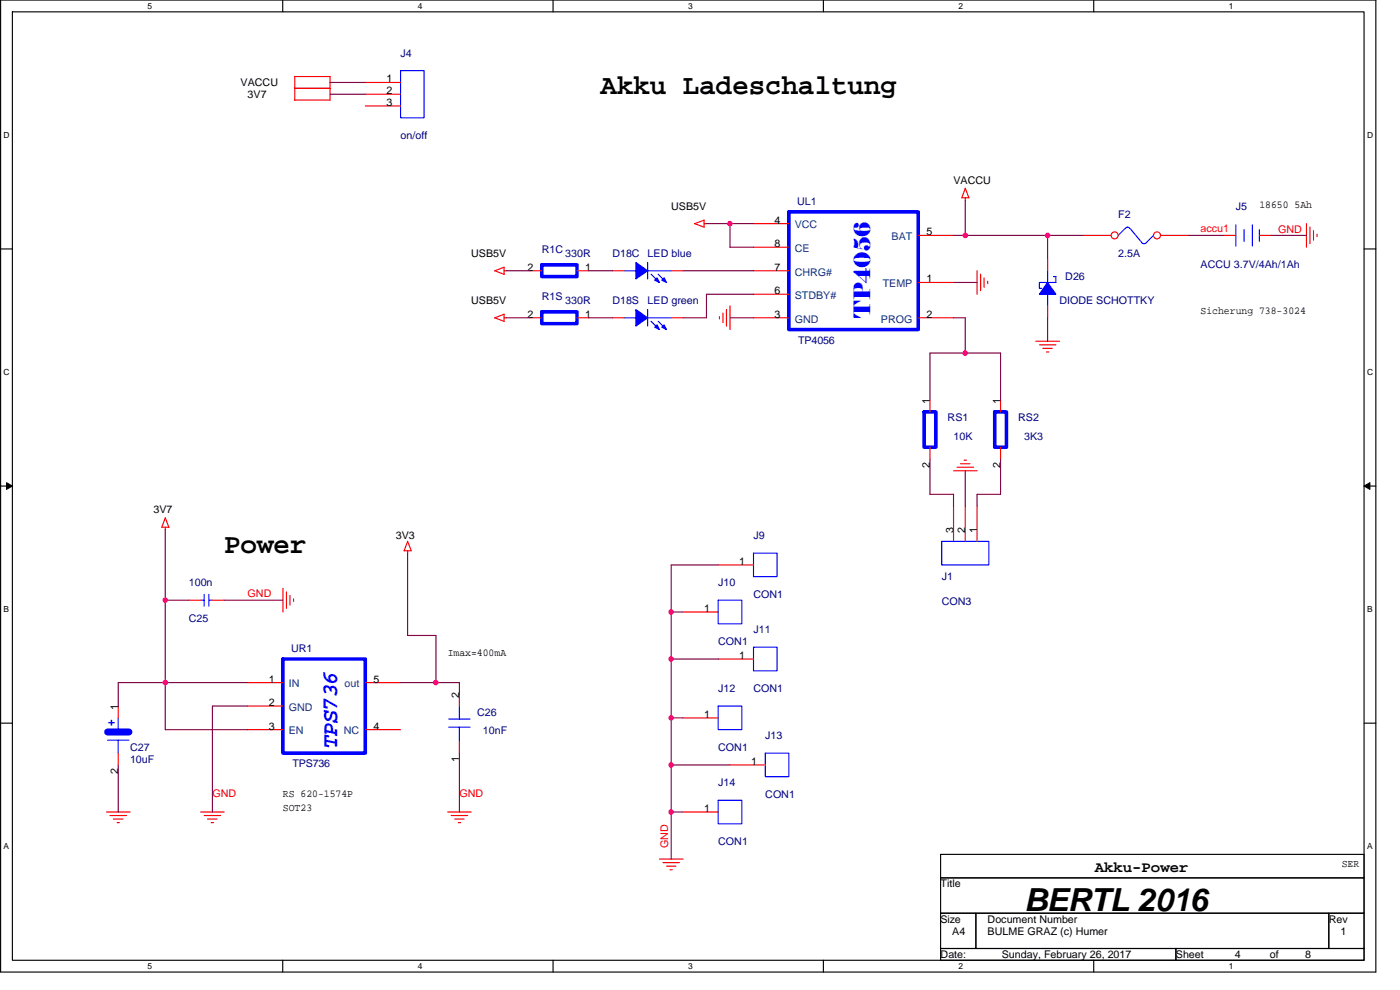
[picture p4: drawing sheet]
<svg xmlns="http://www.w3.org/2000/svg" width="420mm" height="297mm" viewBox="0 0 420 297" stroke-linecap="round" stroke-linejoin="round" font-family="sans-serif">
<path d="M.2 0h412.7v291.7h-412.7zM3.7 3.6h405.7v284.5h-405.7z" fill="none" stroke="#000" stroke-width=".34"/>
<g fill="#fff">
<path d="M44.3 .4h1.4v2.8h-1.4z"/>
<path d="M44.3 288.5h1.4v2.8h-1.4z"/>
</g>
<path d="M84.8 0v3.6M84.8 288.1v3.6" fill="none" stroke="#000" stroke-width=".34"/>
<g fill="#fff">
<path d="M125.4 .4h1.4v2.8h-1.4z"/>
<path d="M125.4 288.5h1.4v2.8h-1.4z"/>
</g>
<path d="M166 0v3.6M166 288.1v3.6" fill="none" stroke="#000" stroke-width=".34"/>
<g fill="#fff">
<path d="M206.5 .4h1.4v2.8h-1.4z"/>
<path d="M206.5 288.5h1.4v2.8h-1.4z"/>
</g>
<path d="M247.1 0v3.6M247.1 288.1v3.6" fill="none" stroke="#000" stroke-width=".34"/>
<g fill="#fff">
<path d="M287.7 .4h1.4v2.8h-1.4z"/>
<path d="M287.7 288.5h1.4v2.8h-1.4z"/>
</g>
<path d="M328.2 0v3.6M328.2 288.1v3.6" fill="none" stroke="#000" stroke-width=".34"/>
<g fill="#fff">
<path d="M368.8 .4h1.4v2.8h-1.4z"/>
<path d="M368.8 288.5h1.4v2.8h-1.4z"/>
<path d="M1.1 39.1h1.8v2.8h-1.8z"/>
<path d="M410.3 39.1h1.8v2.8h-1.8z"/>
<path d="M1.1 110.3h1.8v2.8h-1.8z"/>
<path d="M410.3 110.3h1.8v2.8h-1.8z"/>
</g>
<path d="M.2 74.7h3.5M409.4 74.7h3.5" fill="none" stroke="#000" stroke-width=".34"/>
<g fill="#fff">
<path d="M1.1 181.4h1.6v2.8h-1.6z"/>
<path d="M410.3 181.4h1.6v2.8h-1.6z"/>
</g>
<path d="M.2 145.8h3.5M409.4 145.8h3.5" fill="none" stroke="#000" stroke-width=".34"/>
<path d="M2 144.8l1.7 1-1.7 1zM409.4 145.8l1.7-1v2z" fill="#000" stroke="#000" stroke-width=".3"/>
<g fill="#fff">
<path d="M1 252.5h1.8v2.9h-1.8z"/>
<path d="M410.2 252.5h1.8v2.9h-1.8z"/>
</g>
<path d="M.2 217h3.5M409.4 217h3.5M282.3 256.3h127.1v7.1h-127.1zM282.3 263.4h127.1v10.6h-127.1zM282.3 274h10.6v10.6h-10.6zM292.9 274h105.9v10.6h-105.9zM398.8 274h10.6v10.6h-10.6zM282.3 284.6h70.6v3.5h-70.6zM352.9 284.6h56.5v3.5h-56.5z" fill="none" stroke="#000" stroke-width=".34"/>
<g fill="none" stroke="#f00" stroke-width=".34">
<path d="M88.4 26.5h10.7M99 30h-10.6v-7h10.7l-.1 7.1M109.6 24.7h10.6M109.6 28.3h10.6M109.6 31.8h10.6M289.7 59.3v.8M290.8 59.3h-2.2l1.1-2.8 1.1 2.9M208.5 67.1l2.8-1.1v2.2M208.5 67.1l2.8 1.1M211.3 67.1h.7M226.1 67.1h10.6M226.1 74.2h10.6"/>
<path d="M275.6 70.6h10.6M314.4 77.7v3.5M325 70.6h8.5M348.3 70.6h8.5M367.4 70.6h3.5M378 70.6h3.5M392.1 67.1v7.1M393.1 68.1v5M394.2 69.2v2.9M395.3 70.3v.7M151.3 80.2v2.1M151.3 96.4v-2.1l-2.8 1.1 2.8 1"/>
<path d="M151.3 81.2h.7M151.3 80.2l-2.8 1.1 2.8 1M151.3 95.4h.7M159.1 81.2h3.5M159.1 95.4h3.5M173.2 81.2h3.5M173.2 95.4h3.5M183.8 81.2h3.5M183.8 95.4h3.5M201.4 81.2h3.6M201.4 95.4h3.6M215.9 95v.7"/>
<path d="M217 93.9v2.9M218 92.9v4.9M219.1 91.8v7.1M226.1 81.2h10.6M226.1 95.4h10.6M226.1 88.3h10.6M275.6 95.4h10.6M275.6 84.8h10.6M293.2 81.2v7.1M294.3 82.3v4.9M295.3 83.4v2.8M296.4 84.4v.7"/>
<path d="M314.4 91.8v3.6M310.9 102.4h7.1M311.9 103.5h5M313 104.5h2.8M314.1 105.6h.7M279.1 120.1v3.5M279.1 134.2v3.5M288.3 139.1h2.8M289.3 138.1h.8M300.3 120.1v3.5M300.3 134.2v3.5M49.6 158.2v.7"/>
<path d="M49.6 155.4l1.1 2.8M49.6 155.3l-1.1 2.9h2.2M286.2 141.2h7.1M286.2 151.8v10.6M287.2 140.2h5M289.7 151.8v10.6M293.2 151.8v10.6M84.9 176.5v7.1M86 177.6v5M87 178.7v2.8M88.1 179.7v.7M122.3 165.2v.8"/>
<path d="M122.3 162.4l1.1 2.9M122.4 162.4l-1.1 2.8h2.1M215.6 169.5h10.5M56.7 180.1h3.5M63.7 180.1h3.6M205 183.6h10.6M215.6 197.7h10.5M35.5 211.9v3.5M74.3 204.8h10.6M74.3 211.9h10.6M74.3 218.9h10.6M109.6 204.8h10.6"/>
<path d="M109.6 218.9h10.6M137.9 208.3v3.6M205 215.4h10.6M35.5 226v3.5M137.9 222.5v3.5M219.1 229.5h10.6M32 243.6h7M33 244.7h5M34 245.7h2.9M35.1 246.8h.8M60.2 243.6h7.1M61.3 244.7h4.9"/>
<path d="M62.3 245.7h2.8M63.4 246.8h.7M134.4 243.6h7M135.4 244.7h5M136.5 245.7h2.8M137.5 246.8h.7M197.9 257.8h7.1M199 258.8h4.9M200 259.9h2.9M205 243.6h10.6M201.1 260.9h.7"/>
<circle cx="334.5" cy="70.6" r="1.05"/>
<circle cx="347.2" cy="70.6" r="1.05"/>
</g>
<g fill="none" stroke="#00f" stroke-width=".34">
<path d="M120.2 21.2h7.1v14.1h-7.1zM194.4 78.7v5M337.7 68.5l-2.1 2.2M337.8 68.5l.6-.3 .6 .3M339.1 68.5l3.6 4.3M346.2 70.6l-2.1 2.2a1 1 0 0 1-1.5 0M370.9 67.5v6.3M373.4 68.9v3.5M375.8 67.5v6.3M378 68.9v3.5M187.3 81.2h3.5M187.3 95.4h3.5"/>
<path d="M194.4 92.9v4.9M194.4 81.2h7.1M194.4 95.4h7.1M195.4 82.3l2.1 2.1M195.4 96.4l2.1 2.1M197.5 82.3l2.2 2.1M197.5 96.4l2.2 2.1M311.9 86.5h.8M314.4 81.2v3.6M314.4 88.3v3.5M316.2 83h.7v1.8M316.9 84.8h-5v1.8"/>
<path d="M61.3 178.3v3.6M62.7 178.3v3.6M226.1 166h7.1v7h-7.1zM282.6 162.4h14.1v7.1h-14.1zM60.2 180.1h1.1M62.7 180.1h1.1M215.6 180.1h7v7.1h-7zM226.1 194.2h7.1v7.1h-7.1zM35.5 215.4v4.2M134.7 215.8h6.4M134.7 218.2h6.4M137.9 211.9v3.9"/>
<path d="M137.9 218.2v4.3M215.6 211.9h7v7h-7zM32.3 222.1h6.4M35.5 222.1v3.9M229.7 226h7v7h-7zM215.6 240.1h7v7.1h-7z"/>
</g>
<path d="M162.6 79.5h10.6v3.5h-10.6zM236.7 63.6h38.9v35.3h-38.9zM162.6 93.6h10.6v3.5h-10.6zM277.3 123.6h3.6v10.6h-3.6zM298.5 123.6h3.6v10.6h-3.6zM84.9 197.7h24.7v28.3h-24.7z" fill="none" stroke="#00f" stroke-width="1.1"/>
<g fill="#00f" stroke="#00f" stroke-width=".34">
<path d="M314.4 84.8l2.5 3.5h-5z" fill-rule="evenodd"/>
<path d="M190.8 78.8l3.6 2.4-3.6 2.5z" fill-rule="evenodd"/>
<path d="M198.6 84.1l.7-.7 .7 1.4z" fill-rule="evenodd"/>
<path d="M196.5 84.1l.7-.7 .7 1.4z" fill-rule="evenodd"/>
<path d="M190.8 92.9l3.6 2.5-3.6 2.4z" fill-rule="evenodd"/>
<path d="M198.6 98.2l.7-.7 .7 1.4z" fill-rule="evenodd"/>
<path d="M196.5 98.2l.7-.7 .7 1.4z" fill-rule="evenodd"/>
</g>
<path d="M32.3 219.6h6.4" fill="none" stroke="#00f" stroke-width="2.1"/>
<g fill="none" stroke="#800040" stroke-width=".34">
<path d="M99 24.7h10.7M99 28.3h10.7M212 67.1h14.2M219.1 67.1v7.1h7.1M289.7 60v10.7M314.4 70.6v7.1M325 70.6h-38.8M356.8 70.6h10.6M381.5 70.6h10.6M152 95.4h7.1M152 81.2h7.1M176.7 95.4h7.1"/>
<path d="M176.7 81.2h7.1M205 81.2h21.2M212 88.3v7.1h-7M212 88.3h14.2M219.1 95.4h7.1M286.2 95.4h3.5v10.6M286.2 84.8h7.1M314.4 95.4v7M300.3 105.9v14.2M300.3 105.9h-21.2v14.2M279.1 137.7v10.6h7.1v3.6M300.3 137.7v10.6h-7.1v3.6"/>
<path d="M49.6 158.9v60h24.7M289.7 141.2v10.7M122.3 166v24.7M215.6 169.5h-14.2v88.3M49.6 180.1h7.1M67.3 180.1h17.6M122.3 190.7h8.5v14.1M201.4 183.6h3.6M201.4 197.7h14.2M63.7 211.8v31.8M63.7 211.9h10.6M74.3 204.8h-38.8v7.1"/>
<path d="M120.2 204.8h17.7M137.9 204.8v3.5M201.4 215.4h3.6M35.5 229.5v14.1M137.9 226v17.6M201.4 229.5h17.7M201.4 243.6h3.6"/>
</g>
<g fill="#f0f" stroke="#f0f" stroke-width=".34">
<circle cx="49.6" cy="180.1" r=".7"/>
<circle cx="49.6" cy="204.8" r=".7"/>
<circle cx="130.8" cy="204.8" r=".7"/>
<circle cx="201.4" cy="229.5" r=".7"/>
<circle cx="201.4" cy="183.6" r=".7"/>
<circle cx="201.4" cy="215.4" r=".7"/>
<circle cx="201.4" cy="197.7" r=".7"/>
<circle cx="201.4" cy="243.6" r=".7"/>
<circle cx="289.7" cy="70.6" r=".7"/>
<circle cx="314.4" cy="70.6" r=".7"/>
<circle cx="289.7" cy="105.9" r=".7"/>
<circle cx="219.1" cy="67.1" r=".7"/>
</g>
<text font-size="9.5" x="307.3" y="273.4">BERTL 2016</text>
<g font-size="8.5">
<text x="180.2" y="28.3">Akku Ladeschaltung</text>
<text x="67.3" y="165.9">Power</text>
</g>
<g font-size="6.7" fill="#00f">
<text x="261.1" y="95.4" transform="rotate(-90 261.1 95.4)">TP4056</text>
<text x="101.2" y="224.6" transform="rotate(-90 101.2 224.6)">TPS736</text>
</g>
<text font-size="4.6" x="328.5" y="261.6">Akku-Power</text>
<text font-size="3.9" fill="#00f" x="32.3" y="217.9">+</text>
<g font-size="3.2" fill="#000080">
<text x="120.2" y="17">J4</text>
<text x="120.2" y="41.7">on/off</text>
<text x="239.2" y="61.5">UL1</text>
<text x="335.6" y="65.4">F2</text>
<text x="370.9" y="62.9">J5</text>
<text x="162.6" y="76">R1C</text>
<text x="169.7" y="77">330R</text>
<text x="183.8" y="77">D18C</text>
<text x="194.4" y="77">LED blue</text>
<text x="335.6" y="77">2.5A</text>
<text x="360.3" y="80.6">ACCU 3.7V/4Ah/1Ah</text>
<text x="319.7" y="84.1">D26</text>
<text x="162.6" y="90.1">R1S</text>
<text x="169.7" y="91.1">330R</text>
<text x="183.8" y="91.1">D18S</text>
<text x="194.4" y="91.1">LED green</text>
<text x="317.9" y="91.1">DIODE SCHOTTKY</text>
<text x="239.6" y="103.1">TP4056</text>
<text x="284.4" y="126.4">RS1</text>
<text x="305.6" y="126.4">RS2</text>
<text x="286.2" y="132.1">10K</text>
<text x="307.3" y="132.1">3K3</text>
<text x="226.1" y="161.8">J9</text>
<text x="56.7" y="175.9">100n</text>
<text x="215.5" y="175.9">J10</text>
<text x="226.1" y="179.4">CON1</text>
<text x="282.6" y="174.1">J1</text>
<text x="282.6" y="181.5">CON3</text>
<text x="56.7" y="186.5">C25</text>
<text x="226.1" y="190">J11</text>
<text x="87.4" y="195.6">UR1</text>
<text x="215.5" y="193.5">CON1</text>
<text x="215.5" y="207.7">J12</text>
<text x="226.1" y="207.7">CON1</text>
<text x="143.2" y="214.7">C26</text>
<text x="144.9" y="220.4">10nF</text>
<text x="229.7" y="221.8">J13</text>
<text x="39" y="225.3">C27</text>
<text x="215.5" y="225.3">CON1</text>
<text x="39" y="228.8">10uF</text>
<text x="87.7" y="230.3">TPS736</text>
<text x="215.5" y="235.9">J14</text>
<text x="229.7" y="239.4">CON1</text>
<text x="215.5" y="253.6">CON1</text>
</g>
<g font-size="3.2">
<text x="72.2" y="25.8">VACCU</text>
<text x="74.3" y="29.4">3V7</text>
<text x="116" y="24.7">1</text>
<text x="116" y="28.3">2</text>
<text x="116" y="31.8">3</text>
<text x="286.2" y="55.1">VACCU</text>
<text x="201.4" y="62.9">USB5V</text>
<text x="378" y="62.5">18650 5Ah</text>
<text x="232.5" y="67.1">4</text>
<text x="278.1" y="70.6">5</text>
<text x="141.4" y="77">USB5V</text>
<text x="232.5" y="74.1">8</text>
<text x="158.3" y="81.2">2</text>
<text x="175.7" y="81.2">1</text>
<text x="232.5" y="81.2">7</text>
<text x="232.5" y="88.3">6</text>
<text x="278.1" y="84.7">1</text>
<text x="141.4" y="91.1">USB5V</text>
<text x="158.3" y="95.3">2</text>
<text x="175.7" y="95.3">1</text>
<text x="232.5" y="95.3">3</text>
<text x="278.1" y="95.3">2</text>
<text x="360.3" y="94.3">Sicherung 738-3024</text>
<text x="279.1" y="121.1" transform="rotate(-90 279.1 121.1)">1</text>
<text x="300.3" y="121.1" transform="rotate(-90 300.3 121.1)">1</text>
<text x="279.1" y="140.4" transform="rotate(-90 279.1 140.4)">2</text>
<text x="300.3" y="140.4" transform="rotate(-90 300.3 140.4)">2</text>
<text x="46.1" y="154">3V7</text>
<text x="118.8" y="161.8">3V3</text>
<text x="286.1" y="160" transform="rotate(-90 286.1 160)">3</text>
<text x="289.7" y="160" transform="rotate(-90 289.7 160)">2</text>
<text x="293.2" y="160" transform="rotate(-90 293.2 160)">1</text>
<text x="221.9" y="169.5">1</text>
<text x="211.3" y="183.6">1</text>
<text x="134.4" y="196.7">Imax=400mA</text>
<text x="221.9" y="197.7">1</text>
<text x="80.7" y="204.8">1</text>
<text x="112.1" y="204.8">5</text>
<text x="137.8" y="209.4" transform="rotate(-90 137.8 209.4)">2</text>
<text x="35.5" y="212.9" transform="rotate(-90 35.5 212.9)">1</text>
<text x="80.7" y="211.8">2</text>
<text x="211.3" y="215.4">1</text>
<text x="80.7" y="218.9">3</text>
<text x="112.1" y="218.9">4</text>
<text x="35.5" y="232.1" transform="rotate(-90 35.5 232.1)">2</text>
<text x="137.8" y="228.6" transform="rotate(-90 137.8 228.6)">1</text>
<text x="225.4" y="229.5">1</text>
<text x="84.9" y="239.1">RS 620-1574P</text>
<text x="84.9" y="243.5">SOT23</text>
<text x="211.3" y="243.6">1</text>
<text x="402.7" y="260.3">SER</text>
<text x="282.3" y="266.3">Title</text>
<text x="282.3" y="276.9">Size</text>
<text x="285.8" y="280.4">A4</text>
<text x="296.4" y="276.9">Document Number</text>
<text x="296.4" y="280.4">BULME GRAZ (c) Humer</text>
<text x="398.8" y="276.9">Rev</text>
<text x="402.3" y="280.4">1</text>
<text x="282.3" y="287.4">Date:</text>
<text x="300.6" y="287.4">Sunday, February 26, 2017</text>
<text x="352.9" y="287.4">Sheet</text>
<text x="370.6" y="287.4">4</text>
<text x="381.1" y="287.4">of</text>
<text x="391.7" y="287.4">8</text>
</g>
<g font-size="3.2" fill="#004080">
<text x="238.5" y="68.5">VCC</text>
<text x="238.5" y="75.6">CE</text>
<text x="267.6" y="72.1">BAT</text>
<text x="238.5" y="82.7">CHRG#</text>
<text x="238.5" y="89.7">STDBY#</text>
<text x="264.9" y="86.2">TEMP</text>
<text x="238.5" y="96.8">GND</text>
<text x="264.4" y="96.8">PROG</text>
<text x="86.7" y="206.2">IN</text>
<text x="103.4" y="206.2">out</text>
<text x="86.7" y="213.3">GND</text>
<text x="86.7" y="220.4">EN</text>
<text x="103.2" y="220.4">NC</text>
</g>
<g font-size="3.2" fill="#f00">
<text x="360.3" y="69.6">accu1</text>
<text x="383.6" y="70">GND</text>
<text x="74.3" y="179.1">GND</text>
<text x="63.7" y="239.1">GND</text>
<text x="137.9" y="239.1">GND</text>
<text x="200.5" y="254.6" transform="rotate(-90 200.5 254.6)">GND</text>
</g>
<g font-size="2.5">
<text x="44.3" y="2.6">5</text>
<text x="125.4" y="2.6">4</text>
<text x="206.5" y="2.6">3</text>
<text x="287.7" y="2.6">2</text>
<text x="368.8" y="2.6">1</text>
<text x="1.1" y="41.4">D</text>
<text x="410.3" y="41.4">D</text>
<text x="1.1" y="112.5">C</text>
<text x="410.3" y="112.5">C</text>
<text x="1.1" y="183.6">B</text>
<text x="410.3" y="183.6">B</text>
<text x="1.1" y="254.8">A</text>
<text x="410.3" y="254.8">A</text>
<text x="44.3" y="290.7">5</text>
<text x="125.4" y="290.7">4</text>
<text x="206.5" y="290.7">3</text>
<text x="287.7" y="290.7">2</text>
<text x="368.8" y="290.7">1</text>
</g>
</svg>
